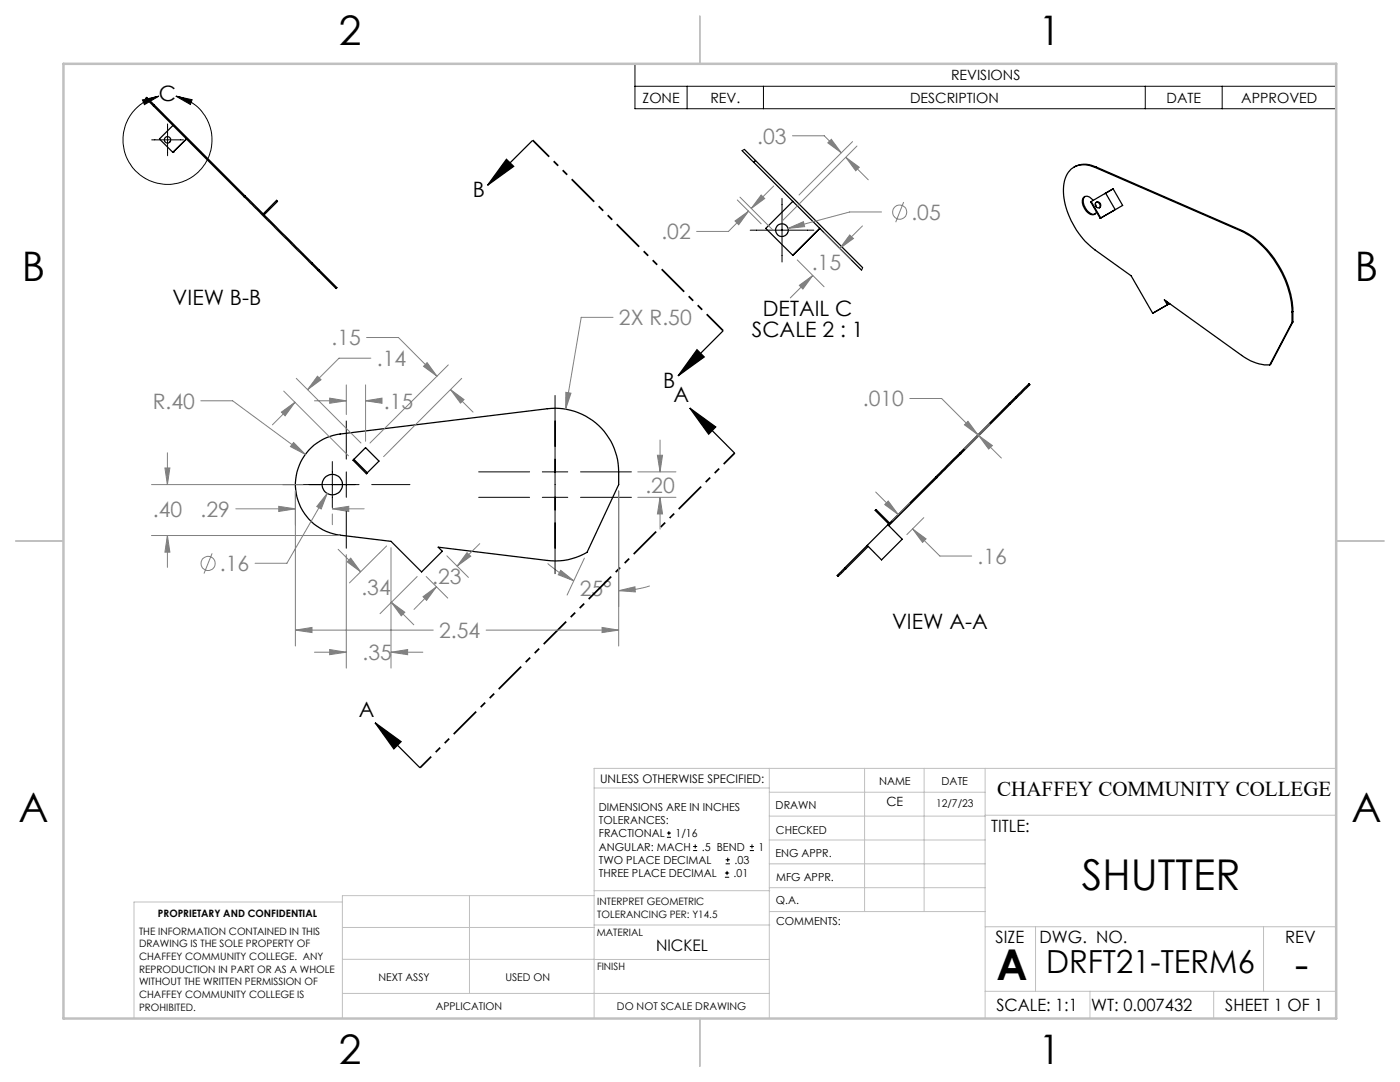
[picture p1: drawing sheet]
<svg xmlns="http://www.w3.org/2000/svg" width="279mm" height="216mm" viewBox="0 0 279 216" stroke-linecap="round" stroke-linejoin="round" font-family="sans-serif">
<g fill="none" stroke="#000" stroke-width=".25">
<path d="M30.6 21.1l18.2 18.2M30.8 21l-1.5-1.6-.2 .2 1.5 1.5M30.8 21l-.2 .1M30.8 21l18.1 18.1M34.5 30.4h.1M34.5 25l-2.7 2.7 2.7 2.7M37.2 27.7l-2.7 2.7M48.8 39.3l13.4 13.4M48.9 39.1l13.5 13.4M48.9 39.1l-.1 .2M101.1 31.8l1.4 1.4-5.2 3.8zM106.3 28l-9 9"/>
<path d="M148.1 30.1l2.3 2.3M148.6 29.8l2.2 2.2M150.4 32.4l21.5 21.5M150.8 32l-.4 .4M150.8 32l21.4 21.4M216.5 39.2a2.52 2.52 0 0 0 1.1 3.4l.5 .2 .4-.1M218.2 40a1.29 1.29 0 0 0-2.1-.5 2.75 2.75 0 0 0 2 3.4l.5-.2 .2-.4M218.5 33.4a4 4 0 0 0-5.7 1.8 11.5 11.5 0 0 0 1.3 9.5 15 15 0 0 0 4.4 5.2l7.2 5.1 4.3 7.5 3-1.7M218.5 33.4l29.3 12.7M218.7 33.3a4.6 4.6 0 0 0-4.4 0M218.7 33.3l-.2 .1M218.7 33.3l29.3 12.7"/>
<path d="M220.5 38.6l-2.7 1.6M220.7 38.6h-.2M220.7 38.6l1.9 3.2M222.1 37.7l1.9 3.3-1.6 .9M222.1 37.7l-1.6 .9M222.1 37.7l-1.4 .9M52.5 42.7l2.7-2.7 .2 .2-2.7 2.7M62.4 52.5l-.2 .2M62.4 52.5l4.8 4.9-.1 .2-4.9-4.9M63.6 53.8l-.1 .2M158.2 40.2l-5.4 5.4 5.4 5.4 5.4-5.4M217.8 40.2l1.9 3.3"/>
<path d="M217.8 40.2l-.1 .1 1.9 3.3M218.6 40.7l.2 .6M218.7 40.4a.59 .59 0 0 1 .9 .3 .59 .59 0 0 1-.5 .8 .69 .69 0 0 1-.4-1.1zM218.8 40.4a.66 .66 0 0 1 .6 .3 .66 .66 0 0 1 0 .8M219.7 43.5l-.1 .1M222.4 41.9l-2.8 1.7M222.4 41.9l-2.7 1.6M247.8 46.1a19.1 19.1 0 0 1 9.4 12l.5 2.1 .1 2.1M248 46a19.5 19.5 0 0 1 10 14.8v1.4M248 46l-.2 .1M139.1 69.8l1.4 1.4-5.2 3.8zM144.3 66l-9 9"/>
<path d="M202.7 79.2l2.7-2.6 .1 .2-2.6 2.6M202.7 79.2l-11.1 11.2M202.7 79.2l.2 .2M202.9 79.4l-11.2 11.2M232.8 60.1l.2 .4 .2-.1M233 60.8l-.6-1 15.4 11.1a8.9 8.9 0 0 0 5.6 1.9M233 60.8l.4-.2-.5 .3M257.8 62.3v2M257.8 64.3l-4.4 8.5M258 62.2l-.2 .1M258 64.2l-.2 .1M258 62.2v2"/>
<path d="M258 64.2l-4.4 8.5-.2 .1M62.1 89.3a10.1 10.1 0 0 1 5.8-2.7l41.3-5a12.7 12.7 0 0 1 14.3 12.6v2.5l-6.3 13.5a12.3 12.3 0 0 1-8 1.6l-21.7-2.6 .8 .8-4.2 4.1-6.1-6.1-10.1-1.2a10.2 10.2 0 0 1-8.4-6.9 10.2 10.2 0 0 1 2.6-10.6zM70.6 91.7l2.7 2.6M73 89.3l2.6 2.7-2.5 2.5-2.7-2.7zM137.7 81.4l5.1 3.8-1.4 1.4zM137.7 81.4l8.9 9M186.8 95.2l.1 .2M186.8 95.2l-9.6 9.5M186.9 95.4l-9.5 9.5M191.6 90.4l-4.8 4.8M191.6 90.4l.1 .2M191.7 90.6l-4.8 4.8"/>
<path d="M201.4 80.5l.2 .1M168.6 113.3l-1.5 1.5 .2 .2 1.5-1.5M168.6 113.3l.2 .2M173.2 109l-4.4 4.5M177.2 104.7l2.9 2.9-4.2 4.1-2.8-2.9M177.2 104.7l-8.6 8.6M177.6 104.4l-2.8-2.7-.1 .1 2.7 2.8M74.9 144.2l5.1 3.8-1.4 1.4zM74.9 144.2l8.9 9"/>
<circle cx="33.4" cy="27.9" r=".63"/>
<circle cx="156.1" cy="45.9" r="1.26"/>
<circle cx="66.3" cy="96.7" r="2.03"/>
</g>
<g fill="none" stroke="#000" stroke-width=".2">
<path d="M28.4 19.9l3.3-.7-2.9 1.7zM31.7 19.2a8.9 8.9 0 0 0-5.7 13.6 8.9 8.9 0 0 0 14.8 0 8.9 8.9 0 0 0-5.7-13.6M35.1 19.2l3.2 .7-.3 .9zM126.7 12.7h140v9h-140zM126.7 17.2h140M137.1 17.2v4.5M152.4 17.2v4.5M228.6 17.2v4.5M243.9 17.2v4.5M30.3 27.9h6.3M33.4 24.7v6.4M148.6 29.8l-.5 .3"/>
<path d="M156.1 39.6v12.7M149.7 45.9h12.7M172.2 53.4l-.3 .5M110.8 78.9v35.6M56.4 96.7h15.2M66.3 92.1v9.2M69.1 84v7.6M69.1 94.2v5M74.2 96.7h7.6M95.5 99.2h10.2M95.5 94.2h10.2M108.2 99.2h5.1"/>
<path d="M108.2 94.2h5.1M115.9 99.2h10.1M115.9 94.2h10.1M69.1 101.8v7.6M133.1 167.1h.8M133.1 166.2h.8M133.5 165.8v.9M138.3 169.7h.8M138.3 168.9h.8M138.7 168.5v.8M144.7 175h.8M144.7 174.2h.8"/>
<path d="M144.8 172.4h.9M144.8 171.6h.9M145.1 173.8v.8M145.2 171.1v.9M149.6 169.7h.9M149.6 168.9h.9M150.1 168.5v.8"/>
</g>
<g fill="none" stroke="#808080" stroke-width=".2">
<path d="M147.1 39.9l4.8 4.8M147.7 39.3l6.6 6.6M151.9 38.9l.7 .7-2.7 2zM154.4 37.1l-4.5 4.5M158.2 27.1h6.3l3.4 3.4M165.9 27.8l2 2.7-2.7-2zM168.8 31.4l2.7 2-.7 .7zM168.8 31.4l4.5 4.5M170.1 28.3l-10.6 10.6M171 29.1l-14.9 15M146.7 44.1l2.7-2-2 2.7zM149.4 42.1l-4 4.1h-6.4"/>
<path d="M157.3 45.6l3-1.4 .3 1zM159.1 51.9l5.4 5.3M159.5 56.9l2.7-1.9-2 2.7zM162.2 55l-4.5 4.4M164.5 46.5l5.4 5.3M169.6 46.9l.7 .7-2.7 2zM172.1 45.1l-4.5 4.5M175.9 42.3h-6.3l-12.3 3.3M180.3 40.3l-1.5 4M40.1 80h6.3l14.5 10.7M56.6 78l12.9 12.9M59.1 75.5l12.9 12.9"/>
<path d="M62.8 80h6.3M63.4 75.1l.7 .7-2.7 2zM65.8 79.4l3.3 .6-3.3 .5zM69.1 76.8v5.9M73 80l3.2-.6v1.1zM73 80h2.4M73 76.8v11.3M73.2 67.3h6.3l7.7 7.8M74 71.5h-6.3l-6.3 6.3M85.2 72.4l2 2.7-2.7-2zM89.5 72.8l-15.7 15.6M89.9 77.8l2.7 1.9-.7 .7z"/>
<path d="M89.9 77.8l4.5 4.4M92.1 75.5l-15.5 15.6M112.9 78.3l1 .2-1 3.1zM122.3 63.3h-6.3l-3.1 18.3M181.6 79.5h6.3l7.3 7.2M30.2 96.7h30.3M32.9 93.4h1l-.5 3.3zM33.4 90.3v6.4M56.2 82.2l2.7-1.9-2 2.7zM58.6 88.3l2.3 2.4-2.9-1.6zM58.9 80.3l-4.5 4.5M58.9 98v30.9"/>
<path d="M65.3 98.5l-1.2 3.1-.9-.5zM65.3 98.5l-8 13.9h-6.4M123.5 98v30.9M127.3 94.2h7.6M127.3 99.2h7.6M131.2 90.8h1l-.5 3.4zM131.7 99.2l.5 3.4h-1zM131.7 87.8v6.4M131.7 99.2v6.4M174.8 98.2l4.4 4.5M177.3 100l1.9 2.7-2.6-2zM192.5 84.8l.7-.7 2 2.6z"/>
<path d="M195.3 86.9l2.7 2-.7 .7zM195.3 86.9l4.5 4.5M197.4 84.5l-5 5M197.6 84.7l-5 4.9M30.2 106.9h37.6M33.4 106.9l.5 3.3h-1zM33.4 106.9v6.3M42.3 110.4l-1.6 4M47.1 101.5h11.8M55.6 101l3.3 .5-3.3 .6zM66.3 101.5l3.3-.5v1.1zM66.3 102.6v2.1"/>
<path d="M66.3 101.5h6.4M67.5 109.6l4.5 4.5M69.1 110.7v22.6M70 111.4l2 2.7-2.7-2zM77.2 108.9l-7.5 7.4M78 109.3v24M83.3 115l-7.5 7.4M84.4 119.1l2.7-2-2 2.7zM85.1 115l4.3 4.3M87.1 117.1l-4.5 4.5M89.2 110.9l4.3 4.3M93.2 110.3l.7 .7-2.7 2z"/>
<path d="M95.7 108.5l-4.5 4.5M109.3 112.4a22.7 22.7 0 0 0 5.2 3.5M111.9 113.8l2.6 2.1-3.1-1.2zM116.6 111.4l-3.4 7.3M123.5 117.9l3.2-.8 .1 1zM129.7 116.9a20 20 0 0 1-6.2 1M181.5 100.4l-3.4 3.4M182.1 105.6l2.7 1.9-.7 .7zM182.1 105.6l5.5 5.3h6.3M184.4 103.3l-3.4 3.4M58.9 125.7l3.4-.5v1zM58.9 125.7h27.6"/>
<path d="M62.8 130.1h6.3M65.8 129.6l3.3 .5-3.3 .5zM78 130.1l3.4-.5v1zM78 130.1h6.4M78.1 120.2l2.7 2-.7 .7zM78.1 120.2l4.5 4.5M97 125.7h26.5M120.2 125.2l3.3 .5-3.3 .5z"/>
<circle cx="179.6" cy="42.3" r="1.42"/>
<circle cx="41.5" cy="112.4" r="1.4"/>
</g>
<path d="M83.8 153.2l62.8-62.8" fill="none" stroke="#000" stroke-width=".35" stroke-dasharray="6.3 1.3 1.3 1.3 1.3 1.3" stroke-dashoffset="3.2" stroke-linecap="butt"/>
<path d="M144.3 66l-38-38" fill="none" stroke="#000" stroke-width=".35" stroke-dasharray="6.3 1.3 1.3 1.3 1.3 1.3" stroke-dashoffset="1.7" stroke-linecap="butt"/>
<g fill="none" stroke="#c0c0c0" stroke-width=".2">
<path d="M118.6 157.2h34.9M153.5 153.3v49.9M153.5 158.1h43.1M172.5 153.3v28.6M184.4 153.3v28.6M196.6 153.3v49.9M266.7 153.3h-148.1v49.9M68.3 180h-41.6v23.2M93.7 178.7v19.5M118.6 178.7h-50.3v24.5M118.6 177.7h35M153.5 167.6h43.1"/>
<path d="M153.5 162.8h43.1M153.5 172.4h43.1M153.5 177.1h43.1M196.6 162.7h70.1M68.3 198.2h85.2M68.3 191.4l85.2 .1M68.3 185.1h50.3M118.6 184.6h35M153.6 181.9h43M196.6 197.8h70.1M196.6 184.9h70.1M206.7 184.9v12.9"/>
<path d="M217.5 197.8v5.4M242.2 197.8v5.4M252.2 184.9v12.9"/>
</g>
<path d="M139.7 3.2v9.5M3.1 107.9h9.6M266.7 107.9h9.5M139.7 203.2v9.6" fill="none" stroke="#c0c0c0" stroke-width=".25"/>
<path d="M12.7 12.7h254v190.5h-254z" fill="none" stroke="#c0c0c0" stroke-width=".5"/>
<g fill="#000">
<path d="M28.4 19.9l3.3-.7-2.9 1.7zM35.1 19.2l3.2 .7-.3 .9z"/>
<path d="M74.9 144.2l5.1 3.8-1.4 1.4zM137.7 81.4l5.1 3.8-1.4 1.4zM139.1 69.8l1.4 1.4-5.2 3.8zM101.1 31.8l1.4 1.4-5.2 3.8z"/>
</g>
<path d="M58.6 88.3l-.6 .8 2.9 1.6zM112.9 78.3v3.3l1-3.1zM65.3 98.5l-2.1 2.6 .9 .5zM66.3 101.5l3.3-.5v1.1zM55.6 101l3.3 .5-3.3 .6zM32.9 93.4h1l-.5 3.3zM33.4 106.9l.5 3.3h-1zM120.2 125.2l3.3 .5-3.3 .5zM58.9 125.7l3.4-.5v1zM111.9 113.8l2.6 2.1-3.1-1.2zM123.5 117.9l3.2-.8 .1 1zM84.4 119.1l2.7-2-2 2.7zM93.2 110.3l.7 .7-2.7 2zM131.2 90.8h1l-.5 3.4zM131.7 99.2l.5 3.4h-1zM70 111.4l2 2.7-2.7-2zM78.1 120.2l2.7 2-.7 .7zM65.8 129.6l3.3 .5-3.3 .5zM78 130.1l3.4-.5v1zM89.9 77.8l2.7 1.9-.7 .7zM85.2 72.4l2 2.7-2.7-2zM63.4 75.1l.7 .7-2.7 2zM56.2 82.2l2.7-1.9-2 2.7zM65.8 79.4l3.3 .6-3.3 .5zM73 80l3.2-.6v1.1zM182.1 105.6l2.7 1.9-.7 .7zM177.3 100l1.9 2.7-2.6-2zM192.5 84.8l.7-.7 2 2.6zM195.3 86.9l2.7 2-.7 .7zM157.3 45.6l3.3-.4-.3-1zM146.7 44.1l2.7-2-2 2.7zM151.9 38.9l.7 .7-2.7 2zM165.9 27.8l2 2.7-2.7-2zM168.8 31.4l2.7 2-.7 .7zM159.5 56.9l2.7-1.9-2 2.7zM169.6 46.9l.7 .7-2.7 2z" fill="#808080"/>
<g font-size="8.5">
<text x="215.9" y="177.6">SHUTTER</text>
<text x="198.9" y="195.5">A</text>
<text x="258.4" y="195.4">-</text>
</g>
<g font-size="8.1">
<text x="67.6" y="8.9">2</text>
<text x="207.3" y="8.9">1</text>
<text x="4.4" y="56.1">B</text>
<text x="270.4" y="56.1">B</text>
<text x="3.7" y="164.1">A</text>
<text x="269.7" y="164.1">A</text>
<text x="67.6" y="212.4">2</text>
<text x="207.3" y="212.4">1</text>
</g>
<text font-size="6.3" x="208.8" y="194.1">DRFT21-TERM6</text>
<g font-size="4.2">
<text x="31.7" y="20.2">C</text>
<text x="94.3" y="39.3">B</text>
<text x="34.5" y="60.9">VIEW B-B</text>
<text x="152.2" y="63">DETAIL C</text>
<text x="150" y="67.2">SCALE 2 : 1</text>
<text x="132.3" y="77.4">B</text>
<text x="134.4" y="80.2">A</text>
<text x="178" y="125.5">VIEW A-A</text>
<text x="71.6" y="143">A</text>
<text x="199" y="158.7">CHAFFEY COMMUNITY COLLEGE</text>
</g>
<g font-size="4.2" fill="#808080">
<text x="151.1" y="28.7">.03</text>
<text x="132" y="47.7">.02</text>
<text x="181.9" y="43.9">.05</text>
<text x="162" y="53.9">.15</text>
<text x="123.5" y="64.9">2X R.50</text>
<text x="66.2" y="68.9">.15</text>
<text x="75.2" y="73">.14</text>
<text x="30.5" y="81.5">R.40</text>
<text x="76.6" y="81.5">.15</text>
<text x="172.2" y="81.1">.010</text>
<text x="128.8" y="98.3">.20</text>
<text x="30.5" y="103.1">.40</text>
<text x="40" y="103.1">.29</text>
<text x="43.9" y="114">.16</text>
<text x="195.1" y="112.5">.16</text>
<text x="72.1" y="118.7">.34</text>
<text x="86.3" y="116.6">.23</text>
<text x="115.7" y="118.9">25°</text>
<text x="72.3" y="131.7">.35</text>
<text x="87.7" y="127.3">2.54</text>
</g>
<g font-size="3.4">
<text x="197.8" y="166">TITLE:</text>
<text x="198.7" y="188.1">SIZE</text>
<text x="207.5" y="188.1">DWG. NO.</text>
<text x="256.5" y="188.2">REV</text>
<text x="198.8" y="201.7">SCALE: 1:1</text>
<text x="217.7" y="201.8">WT: 0.007432</text>
<text x="244.5" y="201.7">SHEET 1 OF 1</text>
</g>
<text font-size="3.2" x="130.9" y="189.8">NICKEL</text>
<g font-size="2.8">
<text x="189.8" y="16">REVISIONS</text>
<text x="128.2" y="20.5">ZONE</text>
<text x="141.8" y="20.5">REV.</text>
<text x="181.6" y="20.5">DESCRIPTION</text>
<text x="232.8" y="20.5">DATE</text>
<text x="247.7" y="20.5">APPROVED</text>
</g>
<text font-size="2.5" x="176.9" y="160.9">CE</text>
<text font-size="2.4" x="119.8" y="156.2">UNLESS OTHERWISE SPECIFIED:</text>
<g font-size="2.2">
<text x="119.5" y="161.8">DIMENSIONS ARE IN INCHES</text>
<text x="154.8" y="161.4">DRAWN</text>
<text x="175.4" y="156.6">NAME</text>
<text x="187.9" y="156.7">DATE</text>
<text x="119.5" y="164.4">TOLERANCES:</text>
<text x="119.5" y="167.1">FRACTIONAL</text>
<text x="134.8" y="167.1">1/16</text>
<text x="154.9" y="166.3">CHECKED</text>
<text x="119.5" y="172.4">TWO PLACE DECIMAL</text>
<text x="119.5" y="169.7">ANGULAR: MACH</text>
<text x="140.1" y="169.7">.5 BEND</text>
<text x="146.6" y="172.4">.03</text>
<text x="151.4" y="169.7">1</text>
<text x="154.8" y="171">ENG APPR.</text>
<text x="119.5" y="175">THREE PLACE DECIMAL</text>
<text x="146.4" y="175">.01</text>
<text x="154.9" y="175.7">MFG APPR.</text>
<text x="154.9" y="180.4">Q.A.</text>
<text x="154.9" y="184.6">COMMENTS:</text>
</g>
<g font-size="2.1">
<text x="186.8" y="161">12/7/23</text>
<text x="75.5" y="195.7">NEXT ASSY</text>
<text x="100.9" y="195.7">USED ON</text>
<text x="86.9" y="201.5">APPLICATION</text>
<text x="123.1" y="201.6">DO NOT SCALE DRAWING</text>
</g>
<g font-size="2">
<text x="31.5" y="182.9">PROPRIETARY AND CONFIDENTIAL</text>
<text x="119.2" y="180.6">INTERPRET GEOMETRIC</text>
<text x="119.2" y="183.1">TOLERANCING PER: Y14.5</text>
<text x="27.8" y="186.5">THE INFORMATION CONTAINED IN THIS</text>
<text x="27.8" y="189">DRAWING IS THE SOLE PROPERTY OF</text>
<text x="27.8" y="191.6">CHAFFEY COMMUNITY COLLEGE. ANY</text>
<text x="119.1" y="186.7">MATERIAL</text>
<text x="27.8" y="194.1">REPRODUCTION IN PART OR AS A WHOLE</text>
<text x="27.8" y="196.6">WITHOUT THE WRITTEN PERMISSION OF</text>
<text x="119.1" y="193.5">FINISH</text>
<text x="27.8" y="199.1">CHAFFEY COMMUNITY COLLEGE IS</text>
<text x="27.8" y="201.7">PROHIBITED.</text>
</g>
</svg>
